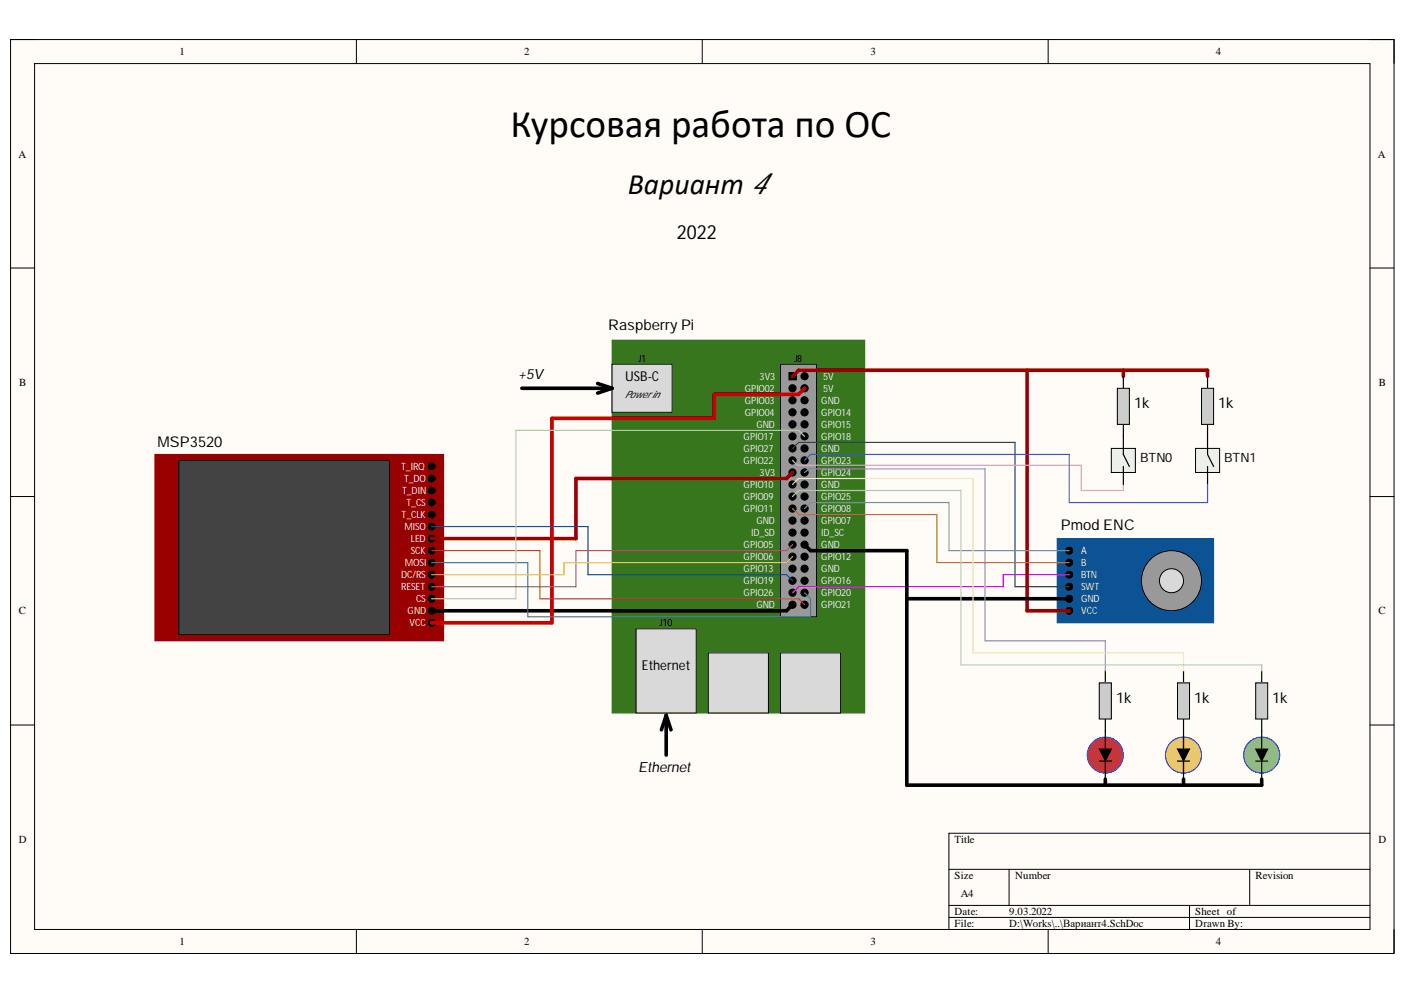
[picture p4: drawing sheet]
<svg xmlns="http://www.w3.org/2000/svg" width="297mm" height="210mm" viewBox="0 0 297 210" stroke-linecap="round" stroke-linejoin="round" font-family="sans-serif">
<path d="M2.2 8.4h292.3v192.9h-292.3z" fill-rule="evenodd" fill="#fffcf8"/>
<path d="M2.2 8.4h292.3v192.9h-292.3z" fill="none" stroke="#000" stroke-width=".21"/>
<path d="M7.3 13.4h282.1v182.9h-282.1z" fill-rule="evenodd" fill="#fffcf8"/>
<g fill="none" stroke="#000" stroke-width=".21">
<path d="M2.2 8.3h5.1M7.3 13.4h282.1v182.9h-282.1zM75.3 8.3v5.1M148.4 8.3v5.1M221.4 8.4v5M289.4 8.4h5.1v5M2.2 56.6h5.1M289.4 56.6h5.1M2.2 104.9h5.1M289.4 104.9h5.1M2.2 153.1h5.1M289.4 153.1h5.1"/>
<path d="M289.4 176h-88.9v20.3M75.3 196.3v5M148.4 196.3v5M200.5 183.6h88.9M200.5 191.2h88.9M200.5 193.7h88.9M213.2 183.6v7.6M221.4 196.3v5M251.3 191.2v5.1M264 183.6v7.6M294.5 196.3v5"/>
</g>
<path d="M129.3 71.8h53.4v78.8h-53.4z" fill-rule="evenodd" fill="#38761d"/>
<path d="M129.3 71.8h53.4v78.8h-53.4z" fill="none" stroke="#38761d" stroke-width=".21"/>
<path d="M164.9 76.9h7.6v53.3h-7.6z" fill-rule="evenodd" fill="#999"/>
<g fill="none" stroke="#000" stroke-width=".21">
<path d="M164.9 76.9h7.6v53.3h-7.6zM166.7 78.7h1.5v1.5h-1.5z"/>
<circle cx="170" cy="79.5" r=".76"/>
<circle cx="167.4" cy="84.5" r=".76"/>
<circle cx="167.4" cy="94.7" r=".76"/>
<circle cx="167.4" cy="87.1" r=".76"/>
<circle cx="167.4" cy="92.2" r=".76"/>
<circle cx="167.4" cy="99.8" r=".76"/>
<circle cx="167.4" cy="97.2" r=".76"/>
<circle cx="167.4" cy="82" r=".76"/>
<circle cx="167.4" cy="89.6" r=".76"/>
<circle cx="170" cy="84.5" r=".76"/>
<circle cx="170" cy="94.7" r=".76"/>
<circle cx="170" cy="87.1" r=".76"/>
<circle cx="170" cy="92.2" r=".76"/>
<circle cx="170" cy="99.8" r=".76"/>
<circle cx="170" cy="97.2" r=".76"/>
<circle cx="170" cy="82" r=".76"/>
<circle cx="170" cy="89.6" r=".76"/>
<circle cx="167.4" cy="112.5" r=".76"/>
<circle cx="167.4" cy="117.5" r=".76"/>
<circle cx="167.4" cy="102.3" r=".76"/>
<circle cx="167.4" cy="109.9" r=".76"/>
<circle cx="167.4" cy="107.4" r=".76"/>
<circle cx="167.4" cy="115" r=".76"/>
<circle cx="167.4" cy="104.8" r=".76"/>
<circle cx="170" cy="112.5" r=".76"/>
<circle cx="170" cy="117.5" r=".76"/>
<circle cx="170" cy="102.3" r=".76"/>
<circle cx="170" cy="109.9" r=".76"/>
<circle cx="170" cy="107.4" r=".76"/>
<circle cx="170" cy="115" r=".76"/>
<circle cx="170" cy="104.8" r=".76"/>
<circle cx="167.4" cy="120.1" r=".76"/>
<circle cx="167.4" cy="127.7" r=".76"/>
<circle cx="167.4" cy="125.2" r=".76"/>
<circle cx="167.4" cy="122.6" r=".76"/>
<circle cx="170" cy="120.1" r=".76"/>
<circle cx="170" cy="127.7" r=".76"/>
<circle cx="170" cy="125.2" r=".76"/>
<circle cx="170" cy="122.6" r=".76"/>
</g>
<g fill="#000">
<circle cx="170" cy="79.5" r=".76"/>
<circle cx="167.4" cy="84.5" r=".76"/>
<circle cx="167.4" cy="94.7" r=".76"/>
<circle cx="167.4" cy="87.1" r=".76"/>
<circle cx="167.4" cy="92.2" r=".76"/>
<circle cx="167.4" cy="99.8" r=".76"/>
<circle cx="167.4" cy="97.2" r=".76"/>
<circle cx="167.4" cy="82" r=".76"/>
<circle cx="167.4" cy="89.6" r=".76"/>
<circle cx="170" cy="84.5" r=".76"/>
<circle cx="170" cy="94.7" r=".76"/>
<circle cx="170" cy="87.1" r=".76"/>
<circle cx="170" cy="92.2" r=".76"/>
<circle cx="170" cy="99.8" r=".76"/>
<circle cx="170" cy="97.2" r=".76"/>
<circle cx="170" cy="82" r=".76"/>
<circle cx="170" cy="89.6" r=".76"/>
<circle cx="167.4" cy="112.5" r=".76"/>
<circle cx="167.4" cy="117.5" r=".76"/>
<circle cx="167.4" cy="102.3" r=".76"/>
<circle cx="167.4" cy="109.9" r=".76"/>
<circle cx="167.4" cy="107.4" r=".76"/>
<circle cx="167.4" cy="115" r=".76"/>
<circle cx="167.4" cy="104.8" r=".76"/>
<circle cx="170" cy="112.5" r=".76"/>
<circle cx="170" cy="117.5" r=".76"/>
<circle cx="170" cy="102.3" r=".76"/>
<circle cx="170" cy="109.9" r=".76"/>
<circle cx="170" cy="107.4" r=".76"/>
<circle cx="170" cy="115" r=".76"/>
<circle cx="170" cy="104.8" r=".76"/>
<circle cx="167.4" cy="120.1" r=".76"/>
<circle cx="167.4" cy="127.7" r=".76"/>
<circle cx="167.4" cy="125.2" r=".76"/>
<circle cx="167.4" cy="122.6" r=".76"/>
<circle cx="170" cy="120.1" r=".76"/>
<circle cx="170" cy="127.7" r=".76"/>
<circle cx="170" cy="125.2" r=".76"/>
<circle cx="170" cy="122.6" r=".76"/>
</g>
<path d="M166.7 78.7h1.5v1.5h-1.5z" fill-rule="evenodd" fill="#000"/>
<path d="M129.3 76.9h12.7v10.2h-12.7z" fill-rule="evenodd" fill="#d9d9d9"/>
<path d="M129.3 76.9h12.7v10.2h-12.7z" fill="none" stroke="#000" stroke-width=".21"/>
<path d="M134.4 132.8h12.7v17.8h-12.7z" fill-rule="evenodd" fill="#d9d9d9"/>
<path d="M134.4 132.8h12.7v17.8h-12.7z" fill="none" stroke="#000" stroke-width=".21"/>
<path d="M149.6 137.9h12.7v12.7h-12.7z" fill-rule="evenodd" fill="#d9d9d9"/>
<path d="M149.6 137.9h12.7v12.7h-12.7z" fill="none" stroke="#000" stroke-width=".21"/>
<path d="M164.9 137.9h12.7v12.7h-12.7z" fill-rule="evenodd" fill="#d9d9d9"/>
<path d="M164.9 137.9h12.7v12.7h-12.7z" fill="none" stroke="#000" stroke-width=".21"/>
<path d="M110.2 82h19.1M126.3 81l3 1M129.3 82l-3 1M140.7 151.1v8.3M140.7 151.1l-1 3M140.7 151.1l1.1 3" fill="none" stroke="#000" stroke-width=".76"/>
<path d="M32.7 96h61v39.3h-61z" fill-rule="evenodd" fill="#900"/>
<path d="M32.7 96h61v39.3h-61z" fill="none" stroke="#900" stroke-width=".21"/>
<path d="M37.8 97.2h44.5v36.9h-44.5z" fill-rule="evenodd" fill="#434343"/>
<g fill="none" stroke="#000" stroke-width=".21">
<path d="M37.8 97.2h44.5v36.9h-44.5z"/>
<circle cx="91.2" cy="98.5" r=".76"/>
<circle cx="91.2" cy="108.7" r=".76"/>
<circle cx="91.2" cy="116.3" r=".76"/>
<circle cx="91.2" cy="113.7" r=".76"/>
<circle cx="91.2" cy="106.1" r=".76"/>
<circle cx="91.2" cy="118.8" r=".76"/>
<circle cx="91.2" cy="111.2" r=".76"/>
<circle cx="91.2" cy="103.6" r=".76"/>
<circle cx="91.2" cy="101" r=".76"/>
<circle cx="91.2" cy="131.5" r=".76"/>
<circle cx="91.2" cy="123.9" r=".76"/>
<circle cx="91.2" cy="121.4" r=".76"/>
<circle cx="91.2" cy="129" r=".76"/>
<circle cx="91.2" cy="126.4" r=".76"/>
</g>
<g fill="#000">
<circle cx="91.2" cy="98.5" r=".76"/>
<circle cx="91.2" cy="108.7" r=".76"/>
<circle cx="91.2" cy="116.3" r=".76"/>
<circle cx="91.2" cy="113.7" r=".76"/>
<circle cx="91.2" cy="106.1" r=".76"/>
<circle cx="91.2" cy="118.8" r=".76"/>
<circle cx="91.2" cy="111.2" r=".76"/>
<circle cx="91.2" cy="103.6" r=".76"/>
<circle cx="91.2" cy="101" r=".76"/>
<circle cx="91.2" cy="131.5" r=".76"/>
<circle cx="91.2" cy="123.9" r=".76"/>
<circle cx="91.2" cy="121.4" r=".76"/>
<circle cx="91.2" cy="129" r=".76"/>
<circle cx="91.2" cy="126.4" r=".76"/>
</g>
<path d="M167.4 99.8l-1.2 1.2h-44.5v12.7h-30.5" fill="none" stroke="#900" stroke-width=".76"/>
<path d="M167.4 127.7l-1.2 1.3h-75" fill="none" stroke="#000" stroke-width=".76"/>
<path d="M170 82l-1.3 1.3h-17.8v5h-34.3v43.2h-25.4" fill="none" stroke="#c00" stroke-width=".76"/>
<path d="M91.2 116.3h22.9v10.1h54.6l1.3 1.3" fill="none" stroke="#b45f06" stroke-width=".25"/>
<path d="M91.2 118.8h20.3v11.4h59.7v-3.8l-1.2-1.2" fill="none" stroke="#45818e" stroke-width=".25"/>
<path d="M91.2 111.2h33v10.2h42l1.2 1.2" fill="none" stroke="#0b5394" stroke-width=".25"/>
<path d="M170 92.2l-1.3-1.3h-59.7v35.5h-17.8" fill="none" stroke="#b6d7a8" stroke-width=".25"/>
<path d="M167.4 115l-1.2 1.3h-44.5v7.6h-30.5" fill="none" stroke="#a64d79" stroke-width=".25"/>
<path d="M167.4 117.5l-1.2 1.3h-47.1v2.6h-27.9" fill="none" stroke="#f1c232" stroke-width=".25"/>
<path d="M223.3 113.7h33.1v17.8h-33.1z" fill-rule="evenodd" fill="#0b5394"/>
<path d="M223.3 113.7h33.1v17.8h-33.1z" fill="none" stroke="#0b5394" stroke-width=".21"/>
<g fill="#000">
<circle cx="225.9" cy="116.3" r=".76"/>
<circle cx="225.9" cy="118.8" r=".76"/>
<circle cx="225.9" cy="121.4" r=".76"/>
<circle cx="225.9" cy="129" r=".76"/>
<circle cx="225.9" cy="123.9" r=".76"/>
<circle cx="225.9" cy="126.4" r=".76"/>
</g>
<g fill="none" stroke="#000" stroke-width=".21">
<circle cx="225.9" cy="116.3" r=".76"/>
<circle cx="225.9" cy="118.8" r=".76"/>
<circle cx="225.9" cy="121.4" r=".76"/>
<circle cx="225.9" cy="129" r=".76"/>
<circle cx="225.9" cy="123.9" r=".76"/>
<circle cx="225.9" cy="126.4" r=".76"/>
</g>
<path d="M225.9 121.4h-14v2.5h-43.2l-1.3 1.3" fill="none" stroke="#f0f" stroke-width=".25"/>
<path d="M167.4 94.7l1.3-1.3h45.8v30.5h11.4" fill="none" stroke="#134f5c" stroke-width=".25"/>
<path d="M167.4 79.5l1.3-1.3h68.6v1.3M217 78.2v50.8h8.9" fill="none" stroke="#900" stroke-width=".76"/>
<path d="M170 115l1.2 1.3h20.4v10.1h34.3" fill="none" stroke="#000" stroke-width=".76"/>
<path d="M167.4 107.4l1.3 1.3h29.2v10.1h28" fill="none" stroke="#bf9000" stroke-width=".25"/>
<path d="M170 107.4l1.2-1.3h29.3v10.2h25.4" fill="none" stroke="#76a5af" stroke-width=".25"/>
<path d="M167.4 97.2l1 1 60 .1v5.3h8.9v-1.3" fill="none" stroke="#d5a6bd" stroke-width=".25"/>
<circle cx="247.5" cy="122.6" r="6.4" fill="#999"/>
<circle cx="247.5" cy="122.6" r="6.4" fill="none" stroke="#000" stroke-width=".21"/>
<circle cx="247.5" cy="122.6" r="2.54" fill="#d9d9d9"/>
<circle cx="247.5" cy="122.6" r="2.54" fill="none" stroke="#000" stroke-width=".21"/>
<path d="M234.8 94.7h5.1v5.1h-5.1z" fill-rule="evenodd" fill="#efefef"/>
<path d="M234.8 94.7h5.1v5.1h-5.1z" fill="none" stroke="#000" stroke-width=".21"/>
<path d="M237.3 79.5v2.5M237.3 89.6v6.4l1.3 2.5M237.3 98.5v3.8" fill="none" stroke="#000" stroke-width=".25"/>
<path d="M236.1 82h2.5v7.6h-2.5z" fill-rule="evenodd" fill="#ccc"/>
<path d="M236.1 82h2.5v7.6h-2.5z" fill="none" stroke="#000" stroke-width=".21"/>
<path d="M252.6 94.7h5.1v5.1h-5.1z" fill-rule="evenodd" fill="#efefef"/>
<path d="M252.6 94.7h5.1v5.1h-5.1z" fill="none" stroke="#000" stroke-width=".21"/>
<path d="M255.1 79.5v2.5M255.1 89.6v6.4l1.3 2.5M255.1 98.5v3.8" fill="none" stroke="#000" stroke-width=".25"/>
<path d="M253.8 82h2.6v7.6h-2.6z" fill-rule="evenodd" fill="#ccc"/>
<path d="M253.8 82h2.6v7.6h-2.6z" fill="none" stroke="#000" stroke-width=".21"/>
<path d="M237.3 78.2h17.8v1.3" fill="none" stroke="#900" stroke-width=".76"/>
<path d="M170 97.2l1.2-1.2h54.7v10.1h29.2v-3.8" fill="none" stroke="#3c78d8" stroke-width=".25"/>
<path d="M233.5 141.7v2.5M233.5 151.8v2.6" fill="none" stroke="#000" stroke-width=".25"/>
<path d="M232.2 144.2h2.6v7.6h-2.6z" fill-rule="evenodd" fill="#ccc"/>
<path d="M232.2 144.2h2.6v7.6h-2.6z" fill="none" stroke="#000" stroke-width=".21"/>
<path d="M250 141.7v2.5M250 151.8v2.6" fill="none" stroke="#000" stroke-width=".25"/>
<path d="M248.8 144.2h2.5v7.6h-2.5z" fill-rule="evenodd" fill="#ccc"/>
<path d="M248.8 144.2h2.5v7.6h-2.5z" fill="none" stroke="#000" stroke-width=".21"/>
<path d="M266.6 141.7v2.5M266.6 151.8v2.6" fill="none" stroke="#000" stroke-width=".25"/>
<path d="M265.3 144.2h2.5v7.6h-2.5z" fill-rule="evenodd" fill="#ccc"/>
<path d="M265.3 144.2h2.5v7.6h-2.5z" fill="none" stroke="#000" stroke-width=".21"/>
<circle cx="233.5" cy="159.4" r="3.8" fill="#cc4125"/>
<circle cx="233.5" cy="159.4" r="3.8" fill="none" stroke="#00f" stroke-width=".21"/>
<path d="M232.2 158.2h2.6l-1.3 2.5z" fill="#000"/>
<path d="M232.2 158.2h2.6l-1.3 2.5z" fill="none" stroke="#000" stroke-width=".21"/>
<path d="M233.5 154.4v3.8M232.2 160.7h2.6M233.5 160.7v3.8" fill="none" stroke="#000" stroke-width=".25"/>
<circle cx="250" cy="159.4" r="3.8" fill="#f1c232"/>
<circle cx="250" cy="159.4" r="3.8" fill="none" stroke="#00f" stroke-width=".21"/>
<path d="M248.8 158.2h2.5l-1.3 2.5z" fill="#000"/>
<path d="M248.8 158.2h2.5l-1.3 2.5z" fill="none" stroke="#000" stroke-width=".21"/>
<path d="M250 154.4v3.8M248.8 160.7h2.5M250 160.7v3.8" fill="none" stroke="#000" stroke-width=".25"/>
<circle cx="266.5" cy="159.4" r="3.8" fill="#93c47d"/>
<circle cx="266.5" cy="159.4" r="3.8" fill="none" stroke="#00f" stroke-width=".21"/>
<path d="M265.3 158.2h2.5l-1.2 2.5z" fill="#000"/>
<path d="M265.3 158.2h2.5l-1.2 2.5z" fill="none" stroke="#000" stroke-width=".21"/>
<path d="M266.6 154.4v3.8M265.3 160.7h2.5M266.6 160.7v3.8" fill="none" stroke="#000" stroke-width=".25"/>
<path d="M170 99.8l1-.8h37.1v36.3h25.4v6.4" fill="none" stroke="#8e7cc3" stroke-width=".25"/>
<path d="M167.4 102.3l1.3-1.3h36.9v36.9h44.4v3.8" fill="none" stroke="#ffe599" stroke-width=".25"/>
<path d="M167.4 104.9l1.3-1.3h34.3v36.8h63.6v1.3" fill="none" stroke="#b6d7a8" stroke-width=".25"/>
<path d="M191.6 126.4v39.4h75v-1.3M233.5 164.5v1.3M250 164.5v1.3" fill="none" stroke="#000" stroke-width=".76"/>
<text font-size="8.3" x="107.9" y="29">Курсовая работа по ОС</text>
<text font-size="6.3" x="132.7" y="41">Вариант 4</text>
<text font-size="4.1" x="143" y="50.5">2022</text>
<g font-size="3.1">
<text x="128.5" y="69.6">Raspberry Pi</text>
<text x="239.6" y="86.2">1k</text>
<text x="257.4" y="86.2">1k</text>
<text x="33.2" y="94.3">MSP3520</text>
<text x="224.1" y="111.8">Pmod ENC</text>
<text x="235.8" y="148.4">1k</text>
<text x="252.3" y="148.4">1k</text>
<text x="268.8" y="148.4">1k</text>
</g>
<g font-size="3">
<text x="109.5" y="80">+5V</text>
<text x="134.9" y="163.1">Ethernet</text>
</g>
<g font-size="2.9">
<text x="132.1" y="80.5">USB-C</text>
<text x="135.6" y="141.4">Ethernet</text>
</g>
<g font-size="2.7">
<text x="240.9" y="97.5">BTN0</text>
<text x="258.6" y="97.5">BTN1</text>
</g>
<g font-size="2.3">
<text x="37.9" y="11.7">1</text>
<text x="110.7" y="11.7">2</text>
<text x="183.9" y="11.7">3</text>
<text x="256.8" y="11.7">4</text>
<text x="3.9" y="33.3">A</text>
<text x="291.1" y="33.3">A</text>
<text x="4.1" y="81.5">B</text>
<text x="291.3" y="81.5">B</text>
<text x="4" y="129.8">C</text>
<text x="291.2" y="129.8">C</text>
<text x="4" y="178">D</text>
<text x="201.7" y="178">Title</text>
<text x="291.2" y="178">D</text>
<text x="201.7" y="185.6">Size</text>
<text x="214.5" y="185.6">Number</text>
<text x="265.2" y="185.6">Revision</text>
<text x="203" y="189.4">A4</text>
<text x="201.7" y="193.2">Date:</text>
<text x="201.7" y="195.8">File:</text>
<text x="213.2" y="193.2">9.03.2022</text>
<text x="213.2" y="195.8">D:\Works\..\Вариант4.SchDoc</text>
<text x="252.5" y="193.2">Sheet of</text>
<text x="252.5" y="195.8">Drawn By:</text>
<text x="37.9" y="199.6">1</text>
<text x="110.7" y="199.6">2</text>
<text x="183.9" y="199.6">3</text>
<text x="256.8" y="199.6">4</text>
</g>
<g font-size="2.1">
<text x="134.9" y="76.4">J1</text>
<text x="167.8" y="76.4">J8</text>
<text x="132" y="84">Powerin</text>
<text x="139.3" y="132.2">J10</text>
</g>
<g font-size="2.1" fill="#efefef">
<text x="157.4" y="82.8">GPIO02</text>
<text x="160.5" y="80.2">3V3</text>
<text x="173.9" y="80.2">5V</text>
<text x="173.9" y="82.8">5V</text>
<text x="157.4" y="85.3">GPIO03</text>
<text x="157.4" y="87.8">GPIO04</text>
<text x="173.5" y="85.3">GND</text>
<text x="173.5" y="87.8">GPIO14</text>
<text x="157.1" y="92.9">GPIO17</text>
<text x="157.1" y="95.4">GPIO27</text>
<text x="159.8" y="90.4">GND</text>
<text x="173.5" y="90.4">GPIO15</text>
<text x="173.5" y="92.9">GPIO18</text>
<text x="173.5" y="95.4">GND</text>
<text x="84.8" y="99.2">T_IRQ</text>
<text x="85.4" y="101.8">T_DO</text>
<text x="157.1" y="98">GPIO22</text>
<text x="160.5" y="100.5">3V3</text>
<text x="173.5" y="98">GPIO23</text>
<text x="173.5" y="100.5">GPIO24</text>
<text x="84.9" y="104.3">T_DIN</text>
<text x="85.9" y="106.8">T_CS</text>
<text x="157.1" y="105.6">GPIO09</text>
<text x="157.1" y="103">GPIO10</text>
<text x="173.5" y="103">GND</text>
<text x="173.5" y="105.6">GPIO25</text>
<text x="84.9" y="109.4">T_CLK</text>
<text x="85.4" y="111.9">MISO</text>
<text x="157.1" y="108.1">GPIO11</text>
<text x="158.7" y="113.2">ID_SD</text>
<text x="159.8" y="110.6">GND</text>
<text x="173.5" y="108.1">GPIO08</text>
<text x="173.5" y="110.6">GPIO07</text>
<text x="173.5" y="113.2">ID_SC</text>
<text x="85.5" y="119.5">MOSI</text>
<text x="86.8" y="117">SCK</text>
<text x="86.8" y="114.5">LED</text>
<text x="157.1" y="115.7">GPIO05</text>
<text x="157.1" y="118.3">GPIO06</text>
<text x="173.5" y="115.7">GND</text>
<text x="173.5" y="118.3">GPIO12</text>
<text x="228.4" y="117">A</text>
<text x="228.4" y="119.5">B</text>
<text x="84.8" y="124.6">RESET</text>
<text x="84.8" y="122.1">DC/RS</text>
<text x="157.1" y="120.8">GPIO13</text>
<text x="157.1" y="123.3">GPIO19</text>
<text x="157.1" y="125.9">GPIO26</text>
<text x="173.5" y="120.8">GND</text>
<text x="173.5" y="123.3">GPIO16</text>
<text x="173.5" y="125.9">GPIO20</text>
<text x="228.4" y="122.1">BTN</text>
<text x="228.4" y="124.6">SWT</text>
<text x="86.1" y="129.7">GND</text>
<text x="87.9" y="127.1">CS</text>
<text x="159.8" y="128.4">GND</text>
<text x="173.5" y="128.4">GPIO21</text>
<text x="228.4" y="127.1">GND</text>
<text x="228.4" y="129.7">VCC</text>
<text x="86.5" y="132.2">VCC</text>
</g>
</svg>
